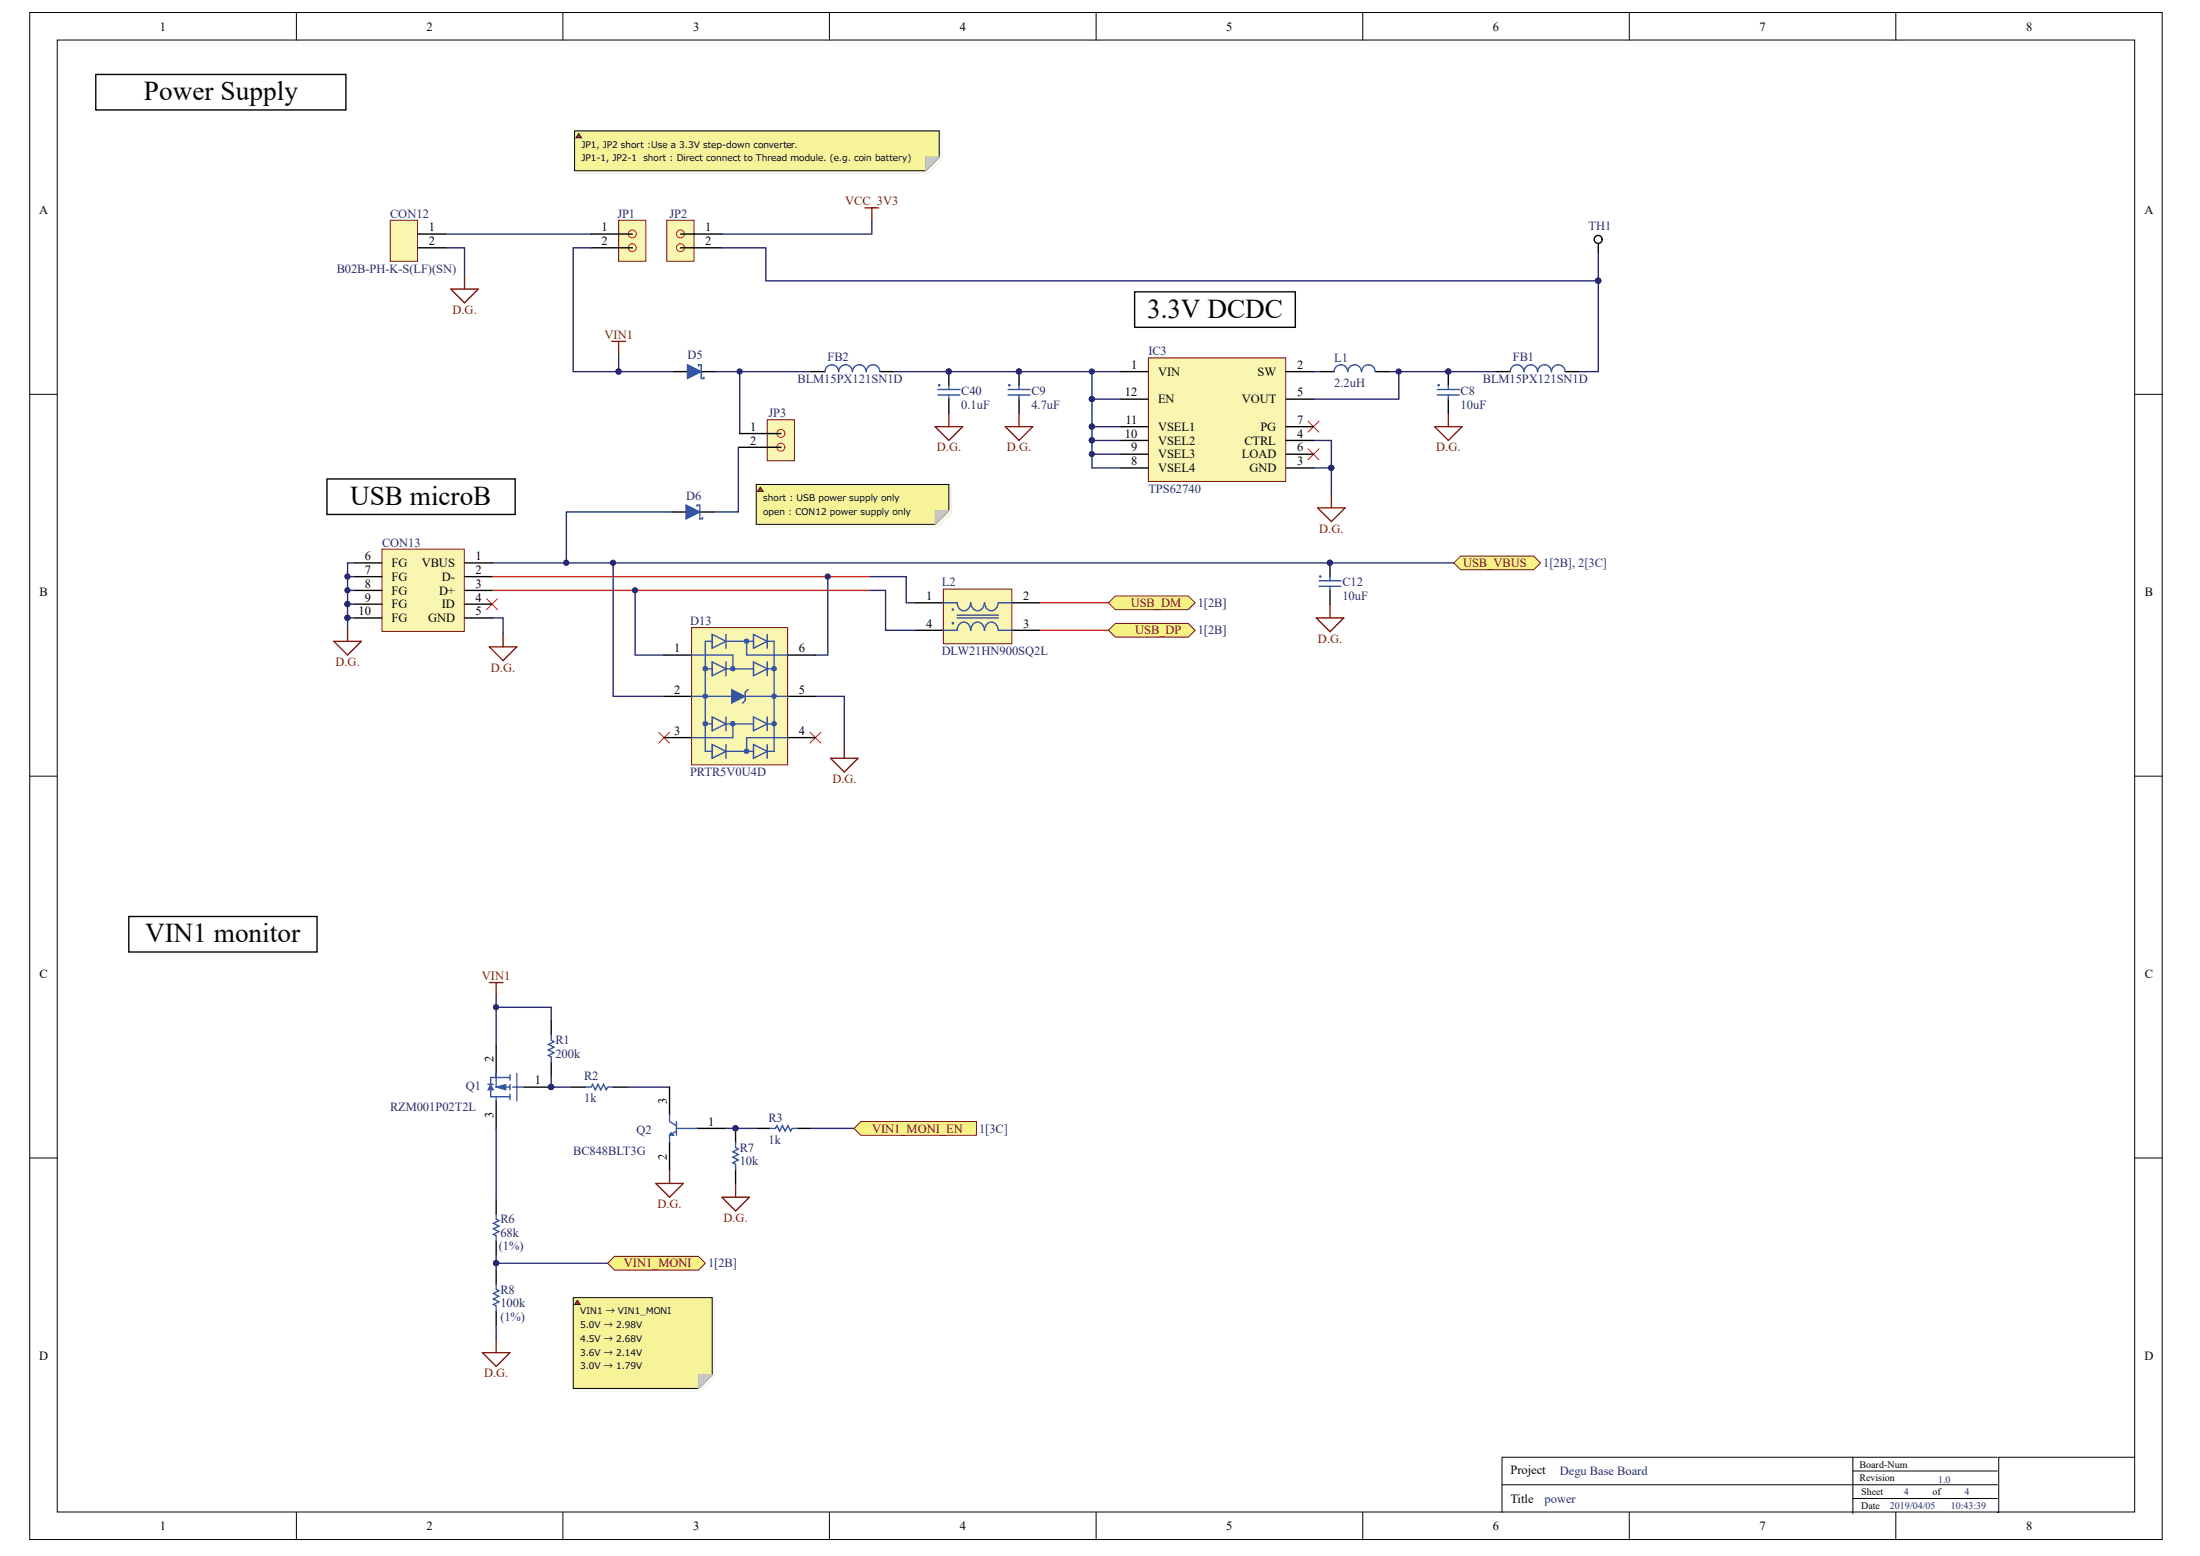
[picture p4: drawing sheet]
<svg xmlns="http://www.w3.org/2000/svg" width="297mm" height="210mm" viewBox="0 0 297 210" stroke-linecap="round" stroke-linejoin="round" font-family="sans-serif">
<path d="M4 1.7h287.9v206.1h-287.9z" fill="none" stroke="#040503" stroke-width=".14"/>
<path d="M7.7 5.4h280.5v198.7h-280.5z" fill="#fff"/>
<g fill="none" stroke="#040503" stroke-width=".14">
<path d="M7.7 5.4h280.5v198.7h-280.5zM40 1.7v3.7M76 1.7v3.7M112 1.7v3.7M148 1.7v3.7M184 1.7v3.7M220 1.7v3.7M255.9 1.7v3.7M4 53.2h3.7M288.2 53.2h3.7M4 104.8h3.7M288.2 104.8h3.7"/>
<path d="M4 156.3h3.7M288.2 156.3h3.7M250.1 196.7v7.6M250.1 198.5h19.5M269.6 196.7h-66.8v7.4M288.2 196.7h-18.4v7.4h-.2M40 204.1v3.7M76 204.1v3.7M112 204.1v3.7M148 204.1v3.7M184 204.1v3.7M202.8 200.4h66.8"/>
<path d="M220 204.1v3.7M250.1 202.2h19.5M255.9 204.1v3.7"/>
</g>
<path d="M67 171.4v1.9M67 177v1.8" fill="none" stroke="#040503" stroke-width=".19"/>
<path d="M67 173.3v.7l.4 .2-.8 .4 .8 .3-.8 .4 .8 .4-.8 .4 .4 .1v.8" fill="none" stroke="#3153a4" stroke-width=".19"/>
<path d="M65.1 182.6h3.7l-1.8 1.8zM67 180.7v1.9" fill="none" stroke="#7d1315" stroke-width=".19"/>
<path d="M67 170.5v.9M67 178.8v1.9" fill="none" stroke="#272872" stroke-width=".19"/>
<circle cx="67" cy="170.5" r=".35" fill="#272872"/>
<circle cx="67" cy="170.5" r=".35" fill="none" stroke="#272872" stroke-width=".14"/>
<path d="M153.2 39.4h21.7v4.8h-21.7z" fill="#fff"/>
<path d="M153.2 39.4h21.7v4.8h-21.7z" fill="none" stroke="#040503" stroke-width=".19"/>
<path d="M135.7 57.6h3.7l-1.8 1.8zM137.6 55.7v1.9M177.9 68.5h3.7l-1.9 1.9zM179.7 66.7v1.8M66.1 87.3h3.7l-1.9 1.9zM67.9 85.4v1.9" fill="none" stroke="#7d1315" stroke-width=".19"/>
<path d="M96.5 50.2h13M66.4 83.4h1.5v2" fill="none" stroke="#272872" stroke-width=".19"/>
<path d="M65.7 80.8l1.5 1.5M67.2 80.8l-1.5 1.5" fill="none" stroke="#ee1f23" stroke-width=".14"/>
<path d="M12.9 10h33.8v4.8h-33.8z" fill="#fff"/>
<path d="M12.9 10h33.8v4.8h-33.8z" fill="none" stroke="#040503" stroke-width=".19"/>
<path d="M99.9 50.2v8.3" fill="none" stroke="#272872" stroke-width=".19"/>
<circle cx="99.8" cy="50.1" r=".35" fill="#272872"/>
<circle cx="99.8" cy="50.1" r=".35" fill="none" stroke="#272872" stroke-width=".14"/>
<path d="M60.1 33.4h2.6v3.8M90.8 69.1h-14.3v6.9M99.9 60.4h-.2v8.7h-3.4" fill="none" stroke="#272872" stroke-width=".19"/>
<path d="M60.9 39h3.7l-1.9 1.9zM62.7 37.2v1.8" fill="none" stroke="#7d1315" stroke-width=".19"/>
<circle cx="76.4" cy="76" r=".35" fill="#272872"/>
<circle cx="76.4" cy="76" r=".35" fill="none" stroke="#272872" stroke-width=".14"/>
<path d="M120.7 50.2h30.6M67 136h7.4v1.8M67 134.5v6.7" fill="none" stroke="#272872" stroke-width=".19"/>
<path d="M116.8 28.1h1.8M117.7 28.1v1.8M193.7 57.6h3.7l-1.9 1.8zM195.5 55.7v1.9" fill="none" stroke="#7d1315" stroke-width=".19"/>
<path d="M77.2 146.7h1.9M82.8 146.7h1.8" fill="none" stroke="#040503" stroke-width=".19"/>
<path d="M79.1 146.7h.7l.2-.4 .4 .8 .3-.8 .4 .8 .4-.8 .3 .8 .2-.4h.8" fill="none" stroke="#3153a4" stroke-width=".19"/>
<circle cx="67" cy="135.9" r=".35" fill="#272872"/>
<circle cx="67" cy="135.9" r=".35" fill="none" stroke="#272872" stroke-width=".14"/>
<path d="M126.2 57.6h3.8l-1.9 1.8zM128.1 55.7v1.9M177.7 83.4h3.7l-1.8 1.9zM179.6 81.5v1.9M112.1 102.3h3.7l-1.8 1.9zM114 100.5v1.8M88.5 159.7h3.7l-1.8 1.9zM90.4 157.9v1.8M99.3 159.7v1.9M97.4 161.6h3.8l-1.9 1.8z" fill="none" stroke="#7d1315" stroke-width=".19"/>
<path d="M60.1 31.6h19.7M117.7 29.9v1.7h-20.3M85.7 79.7v8.7h3.9M84.6 146.7h5.8M97.8 152.3h4.3" fill="none" stroke="#272872" stroke-width=".19"/>
<path d="M102.1 152.3h1.8M107.7 152.3h1.8" fill="none" stroke="#040503" stroke-width=".19"/>
<path d="M103.9 152.3h.8l.2-.4 .3 .8 .4-.8 .4 .8 .4-.8 .3 .8 .2-.4h.8" fill="none" stroke="#3153a4" stroke-width=".19"/>
<path d="M66.4 77.8h51.1M66.4 79.7h51.1M140.4 81.4h9.2" fill="none" stroke="#ee1d23" stroke-width=".19"/>
<circle cx="85.7" cy="79.7" r=".35" fill="#272872"/>
<circle cx="85.7" cy="79.7" r=".35" fill="none" stroke="#272872" stroke-width=".14"/>
<path d="M111.8 77.8v10.6h-1.7" fill="none" stroke="#272872" stroke-width=".19"/>
<circle cx="111.7" cy="77.8" r=".35" fill="#272872"/>
<circle cx="111.7" cy="77.8" r=".35" fill="none" stroke="#272872" stroke-width=".14"/>
<path d="M88.9 98.8l1.5 1.5M90.4 98.8l-1.5 1.5M109.3 98.8l1.5 1.5M110.8 98.8l-1.5 1.5" fill="none" stroke="#ee1f23" stroke-width=".14"/>
<path d="M82.8 76v18h6.8M110.1 94h3.9v6.5" fill="none" stroke="#272872" stroke-width=".19"/>
<circle cx="82.8" cy="76" r=".35" fill="#272872"/>
<circle cx="82.8" cy="76" r=".35" fill="none" stroke="#272872" stroke-width=".14"/>
<path d="M83.5 50.2h7.4M66.4 76h129.9M117.5 77.8h4.8v3.6h1.3M117.5 79.7h2.1v5.4h4" fill="none" stroke="#272872" stroke-width=".19"/>
<path d="M140.4 85.1h9.2" fill="none" stroke="#ee1d23" stroke-width=".19"/>
<path d="M82.6 46.1h1.8M83.5 46.1v1.8" fill="none" stroke="#7d1315" stroke-width=".19"/>
<circle cx="83.5" cy="50.1" r=".35" fill="#272872"/>
<circle cx="83.5" cy="50.1" r=".35" fill="none" stroke="#272872" stroke-width=".14"/>
<path d="M66.1 132.6h1.8M67 132.6v1.9" fill="none" stroke="#7d1315" stroke-width=".19"/>
<path d="M109.5 152.3h5.8" fill="none" stroke="#272872" stroke-width=".19"/>
<path d="M196.3 76l.9-1h9.8l1 1-1 .9h-9.8z" fill-rule="evenodd" fill="#f6f283"/>
<path d="M197.2 75h9.8l1 1-1 .9h-9.8l-.9-.9z" fill="none" stroke="#7d1315" stroke-width=".14"/>
<path d="M147.4 50.2v3.7" fill="none" stroke="#272872" stroke-width=".19"/>
<circle cx="147.4" cy="53.9" r=".35" fill="#272872"/>
<circle cx="147.4" cy="53.9" r=".35" fill="none" stroke="#272872" stroke-width=".14"/>
<circle cx="147.4" cy="50.1" r=".35" fill="#272872"/>
<circle cx="147.4" cy="50.1" r=".35" fill="none" stroke="#272872" stroke-width=".14"/>
<path d="M151.3 59.4h-3.9v3.8h3.9" fill="none" stroke="#272872" stroke-width=".19"/>
<circle cx="147.4" cy="59.4" r=".35" fill="#272872"/>
<circle cx="147.4" cy="59.4" r=".35" fill="none" stroke="#272872" stroke-width=".14"/>
<path d="M147.4 61.3h3.9" fill="none" stroke="#272872" stroke-width=".19"/>
<circle cx="147.4" cy="61.3" r=".35" fill="#272872"/>
<circle cx="147.4" cy="61.3" r=".35" fill="none" stroke="#272872" stroke-width=".14"/>
<path d="M151.3 57.6h-3.9v1.8" fill="none" stroke="#272872" stroke-width=".19"/>
<circle cx="147.4" cy="59.4" r=".35" fill="#272872"/>
<circle cx="147.4" cy="59.4" r=".35" fill="none" stroke="#272872" stroke-width=".14"/>
<circle cx="147.4" cy="57.6" r=".35" fill="#272872"/>
<circle cx="147.4" cy="57.6" r=".35" fill="none" stroke="#272872" stroke-width=".14"/>
<path d="M177.3 50.2h1M187.5 50.2h14.5M188.8 50.2v3.7h-11.5" fill="none" stroke="#272872" stroke-width=".19"/>
<circle cx="188.8" cy="50.1" r=".35" fill="#272872"/>
<circle cx="188.8" cy="50.1" r=".35" fill="none" stroke="#272872" stroke-width=".14"/>
<path d="M176.6 56.8l1.5 1.5M178.1 56.8l-1.5 1.5M176.6 60.6l1.5 1.4M178.1 60.6l-1.5 1.4" fill="none" stroke="#ee1f23" stroke-width=".14"/>
<path d="M177.3 59.4h2.4v3.8h-2.4" fill="none" stroke="#272872" stroke-width=".19"/>
<circle cx="179.7" cy="63.1" r=".35" fill="#272872"/>
<circle cx="179.7" cy="63.1" r=".35" fill="none" stroke="#272872" stroke-width=".14"/>
<path d="M90.9 50.2h1.9M94.7 50.2h1.8" fill="none" stroke="#040503" stroke-width=".19"/>
<path d="M92.8 49.2l1.9 1-1.9 .9z" fill="#3153a4"/>
<path d="M92.8 49.2l1.9 1-1.9 .9zM94.3 49.4v-.2h.4v1.9h.3v-.2" fill="none" stroke="#3153a4" stroke-width=".19"/>
<path d="M90.8 69.1h1.8M94.5 69.1h1.8" fill="none" stroke="#040503" stroke-width=".19"/>
<path d="M92.6 68.2l1.9 .9-1.9 .9z" fill="#3153a4"/>
<g fill="none" stroke="#3153a4" stroke-width=".19">
<path d="M113.2 50.2a.91 .91 0 0 0-.9-1 .91 .91 0 0 0-.9 1M115.1 50.2a.91 .91 0 0 0-1-1 .91 .91 0 0 0-.9 1M116.9 50.2a.91 .91 0 0 0-.9-1 .91 .91 0 0 0-.9 1M118.8 50.2a.91 .91 0 0 0-.9-1 .91 .91 0 0 0-.9 1M181.9 50.2a.91 .91 0 0 0-.9-1 .91 .91 0 0 0-.9 1M183.8 50.2a.91 .91 0 0 0-.9-1 .91 .91 0 0 0-.9 1M185.6 50.2a.91 .91 0 0 0-.9-1 .91 .91 0 0 0-.9 1M205.7 50.2a.91 .91 0 0 0-.9-1 .91 .91 0 0 0-.9 1M207.6 50.2a.91 .91 0 0 0-.9-1 .91 .91 0 0 0-1 1M209.4 50.2a.91 .91 0 0 0-.9-1 .91 .91 0 0 0-.9 1M211.3 50.2a.91 .91 0 0 0-.9-1 .91 .91 0 0 0-.9 1M92.6 68.2l1.9 .9-1.9 .9z"/>
<path d="M94.1 68.4v-.2h.4v1.8h.3v-.2"/>
</g>
<path d="M109.5 50.2h1.9M118.8 50.2h1.9M178.3 50.2h1.8M185.7 50.2h1.8M202 50.2h1.9M211.3 50.2h1.9M99.3 152.3v1.8" fill="none" stroke="#040503" stroke-width=".19"/>
<circle cx="99.3" cy="152.3" r=".35" fill="#272872"/>
<circle cx="99.3" cy="152.3" r=".35" fill="none" stroke="#272872" stroke-width=".14"/>
<path d="M99.3 157.9v1.8" fill="none" stroke="#040503" stroke-width=".19"/>
<path d="M99.3 154.1v.8l.4 .2-.8 .3 .8 .4-.8 .4 .8 .4-.8 .3 .4 .2v.8" fill="none" stroke="#3153a4" stroke-width=".19"/>
<circle cx="99.3" cy="152.3" r=".35" fill="#272872"/>
<circle cx="99.3" cy="152.3" r=".35" fill="none" stroke="#272872" stroke-width=".14"/>
<path d="M128.1 50.2v1.8M74.4 137.8v1.9M74.4 143.4v1.8M67 161.9v1.9M67 167.5v1.9" fill="none" stroke="#040503" stroke-width=".19"/>
<path d="M74.4 139.7v.7l.4 .2-.8 .4 .8 .3-.8 .4 .8 .4-.8 .3 .4 .2v.8M67 163.8v.7l.4 .2-.8 .4 .8 .4-.8 .3 .8 .4-.8 .4 .4 .2v.7" fill="none" stroke="#3153a4" stroke-width=".19"/>
<circle cx="128.1" cy="50.1" r=".35" fill="#272872"/>
<circle cx="128.1" cy="50.1" r=".35" fill="none" stroke="#272872" stroke-width=".14"/>
<path d="M128.1 53.9v1.8" fill="none" stroke="#040503" stroke-width=".19"/>
<g fill="none" stroke="#3153a4" stroke-width=".19">
<path d="M126.6 53.3h3M126.6 52.6h3M128.1 52v.6M128.1 53.3v.6"/>
<circle cx="126.8" cy="52" r=".07"/>
</g>
<circle cx="128.1" cy="50.1" r=".35" fill="#272872"/>
<circle cx="128.1" cy="50.1" r=".35" fill="none" stroke="#272872" stroke-width=".14"/>
<path d="M137.6 50.2v1.8" fill="none" stroke="#040503" stroke-width=".19"/>
<circle cx="137.6" cy="50.1" r=".35" fill="#272872"/>
<circle cx="137.6" cy="50.1" r=".35" fill="none" stroke="#272872" stroke-width=".14"/>
<path d="M137.6 53.9v1.8" fill="none" stroke="#040503" stroke-width=".19"/>
<g fill="none" stroke="#3153a4" stroke-width=".19">
<path d="M136.1 53.3h3M136.1 52.6h3M137.6 52v.6M137.6 53.3v.6"/>
<circle cx="136.3" cy="52" r=".07"/>
</g>
<circle cx="137.6" cy="50.1" r=".35" fill="#272872"/>
<circle cx="137.6" cy="50.1" r=".35" fill="none" stroke="#272872" stroke-width=".14"/>
<path d="M195.5 50.2v1.8" fill="none" stroke="#040503" stroke-width=".19"/>
<circle cx="195.5" cy="50.1" r=".35" fill="#272872"/>
<circle cx="195.5" cy="50.1" r=".35" fill="none" stroke="#272872" stroke-width=".14"/>
<path d="M195.5 53.9v1.8" fill="none" stroke="#040503" stroke-width=".19"/>
<g fill="none" stroke="#3153a4" stroke-width=".19">
<path d="M194 53.3h3M194 52.6h3M195.5 52v.6M195.5 53.3v.6"/>
<circle cx="194.2" cy="52" r=".07"/>
</g>
<circle cx="195.5" cy="50.1" r=".35" fill="#272872"/>
<circle cx="195.5" cy="50.1" r=".35" fill="none" stroke="#272872" stroke-width=".14"/>
<path d="M179.6 76v1.8" fill="none" stroke="#040503" stroke-width=".19"/>
<circle cx="179.5" cy="76" r=".35" fill="#272872"/>
<circle cx="179.5" cy="76" r=".35" fill="none" stroke="#272872" stroke-width=".14"/>
<path d="M179.6 79.7v1.8" fill="none" stroke="#040503" stroke-width=".19"/>
<g fill="none" stroke="#3153a4" stroke-width=".19">
<path d="M178.1 79.1h2.9M178.1 78.4h2.9M179.6 77.8v.6M179.6 79.1v.6"/>
<circle cx="178.2" cy="77.8" r=".07"/>
</g>
<circle cx="179.5" cy="76" r=".35" fill="#272872"/>
<circle cx="179.5" cy="76" r=".35" fill="none" stroke="#272872" stroke-width=".14"/>
<path d="M155 48.3h18.6v16.7h-18.6z" fill="#f8f6b1"/>
<path d="M155 48.3h18.6v16.7h-18.6z" fill="none" stroke="#7d1315" stroke-width=".14"/>
<path d="M151.3 50.2h3.7M151.3 53.9h3.7M151.3 57.6h3.7M151.3 59.4h3.7M173.6 50.2h3.7M173.6 53.9h3.7M173.6 57.6h3.7M173.6 59.4h3.7M151.3 63.2h3.7M151.3 61.3h3.7M173.6 63.2h3.7M173.6 61.3h3.7" fill="none" stroke="#040503" stroke-width=".19"/>
<path d="M179.7 63.2v3.5" fill="none" stroke="#272872" stroke-width=".19"/>
<circle cx="179.7" cy="63.1" r=".35" fill="#272872"/>
<circle cx="179.7" cy="63.1" r=".35" fill="none" stroke="#272872" stroke-width=".14"/>
<path d="M151.3 53.9h-3.9v3.7" fill="none" stroke="#272872" stroke-width=".19"/>
<circle cx="147.4" cy="57.6" r=".35" fill="#272872"/>
<circle cx="147.4" cy="57.6" r=".35" fill="none" stroke="#272872" stroke-width=".14"/>
<circle cx="147.4" cy="53.9" r=".35" fill="#272872"/>
<circle cx="147.4" cy="53.9" r=".35" fill="none" stroke="#272872" stroke-width=".14"/>
<path d="M93.4 84.7h12.9v18.5h-12.9z" fill="#f8f6b1"/>
<path d="M93.4 84.7h12.9v18.5h-12.9z" fill="none" stroke="#7d1315" stroke-width=".14"/>
<path d="M89.6 88.4h3.8M89.6 94h3.8M89.6 99.6h3.8M106.4 88.4h3.7M106.4 94h3.7M106.4 99.6h3.7" fill="none" stroke="#040503" stroke-width=".19"/>
<path d="M96.1 85.6v1.9M96.1 89.3v1.9M96.1 96.8v1.8M101.7 85.6v1.9M101.7 89.3v1.9M101.7 96.8v1.8M96.1 100.5v1.8M101.7 100.5v1.8" fill="none" stroke="#3153a4" stroke-width=".14"/>
<g fill="none" stroke="#3153a4" stroke-width=".19">
<path d="M96.1 96.8l1.9 .9-1.9 .9zM96.1 89.3l1.9 1-1.9 .9zM96.1 85.6l1.9 1-1.9 .9zM98 85.6v1.9M98 89.3v1.9M98 96.8v1.8M101.7 96.8l1.9 .9-1.9 .9zM101.7 89.3l1.9 1-1.9 .9zM101.7 85.6l1.9 1-1.9 .9zM103.6 85.6v1.9M103.6 89.3v1.9M103.6 96.8v1.8"/>
<path d="M96.1 100.5l1.9 .9-1.9 .9zM98 100.5v1.8M101.7 100.5l1.9 .9-1.9 .9zM103.6 100.5v1.8"/>
</g>
<path d="M98.7 93.1l1.9 .9-1.9 .9z" fill="#3153a4"/>
<path d="M98.7 93.1l1.9 .9-1.9 .9z" fill="none" stroke="#3153a4" stroke-width=".14"/>
<g fill="none" stroke="#3153a4" stroke-width=".19">
<path d="M93.4 88.4h5.5v1.9M93.4 94h5.5M95.2 90.3h.9M95.2 97.7h.9M96.1 86.6h-.9v14.8h.9M98 86.6h3.7M98 90.3h3.7M98 97.7h3.7M98.9 97.7v1.9h-5.5M100.8 86.6v1.8h5.6M100.8 94h5.6M101 93.1l-.4 .3v1.1l-.4 .4"/>
<path d="M103.6 86.6h.9v14.8h-.9M103.6 90.3h.9M103.6 97.7h.9M106.4 99.6h-5.6v1.8M98 101.4h3.7"/>
</g>
<g fill="none" stroke="#3153a4" stroke-width=".56">
<circle cx="95.2" cy="90.3" r=".07"/>
<circle cx="95.2" cy="97.7" r=".07"/>
<circle cx="95.2" cy="94" r=".07"/>
<circle cx="98.9" cy="90.3" r=".07"/>
<circle cx="98.9" cy="97.7" r=".07"/>
<circle cx="100.8" cy="86.5" r=".07"/>
<circle cx="104.5" cy="90.3" r=".07"/>
<circle cx="104.5" cy="97.7" r=".07"/>
<circle cx="104.5" cy="94" r=".07"/>
<circle cx="100.8" cy="101.4" r=".07"/>
</g>
<path d="M67 148.6v3.7M70.7 146.7h3.7" fill="none" stroke="#040503" stroke-width=".19"/>
<circle cx="74.4" cy="146.7" r=".35" fill="#272872"/>
<circle cx="74.4" cy="146.7" r=".35" fill="none" stroke="#272872" stroke-width=".14"/>
<path d="M67 141.2v3.7" fill="none" stroke="#040503" stroke-width=".19"/>
<path d="M67 145.4h1.8M67 144.9v1.8h1.8M67 148h1.8M68.8 145.1v.7M68.8 146.3v.8M68.8 147.6v.8M69.2 146.7h1.5M69.8 144.9v3.7" fill="none" stroke="#3153a4" stroke-width=".19"/>
<path d="M67 146.7l1.3-.4v.8z" fill="#3153a4"/>
<path d="M67 146.7l1.3-.4v.8z" fill="none" stroke="#3153a4" stroke-width=".14"/>
<path d="M67 144.9v.5" fill="none" stroke="#3153a4" stroke-width=".19"/>
<path d="M66.2 146.3l.4 .8h-.7z" fill="#3153a4"/>
<path d="M66.2 146.3l.4 .8h-.7z" fill="none" stroke="#3153a4" stroke-width=".14"/>
<path d="M65.9 146.3h.7M66.2 147.1v.9h.8v.6M67 145.4h-.8v.9" fill="none" stroke="#3153a4" stroke-width=".19"/>
<circle cx="74.4" cy="146.7" r=".35" fill="#272872"/>
<circle cx="74.4" cy="146.7" r=".35" fill="none" stroke="#272872" stroke-width=".14"/>
<path d="M74.4 145.2v1.5h2.8" fill="none" stroke="#272872" stroke-width=".19"/>
<circle cx="74.4" cy="146.7" r=".35" fill="#272872"/>
<circle cx="74.4" cy="146.7" r=".35" fill="none" stroke="#272872" stroke-width=".14"/>
<path d="M90.4 146.7v3.7M90.4 154.1v3.8M94.1 152.3h3.7" fill="none" stroke="#040503" stroke-width=".19"/>
<path d="M90.4 151.4l.9 .5M91.3 152.7l-.9 .5M91.3 151.4v1.8" fill="none" stroke="#3153a4" stroke-width=".19"/>
<path d="M90.6 152.8l.3 .4h-.5z" fill="#3153a4"/>
<path d="M90.6 152.8l.3 .4h-.5z" fill="none" stroke="#3153a4" stroke-width=".14"/>
<path d="M90.4 150.4v1M90.4 153.2v.9M91.3 152.3h2.8" fill="none" stroke="#3153a4" stroke-width=".19"/>
<path d="M127.4 79.5h9.2v7.4h-9.2z" fill="#f8f6b1"/>
<path d="M127.4 79.5h9.2v7.4h-9.2z" fill="none" stroke="#7d1315" stroke-width=".14"/>
<path d="M123.6 81.4h3.8M123.6 85.1h3.8M136.6 81.4h3.8M136.6 85.1h3.8" fill="none" stroke="#040503" stroke-width=".19"/>
<g fill="none" stroke="#3153a4" stroke-width=".19">
<path d="M129.2 83.4h5.6M129.2 83h5.6M131 85.1a.93 .93 0 0 0-.9-1.1 .93 .93 0 0 0-.9 1.1h-1.8M131 81.4a.92 .92 0 0 1-.9 1 .92 .92 0 0 1-.9-1h-1.8M132.9 85.1a.93 .93 0 0 0-.9-1.1 .93 .93 0 0 0-.9 1.1M132.9 81.4a.92 .92 0 0 1-.9 1 .92 .92 0 0 1-.9-1M134.7 85.1a.93 .93 0 0 0-.9-1.1 .93 .93 0 0 0-.9 1.1M134.7 81.4a.92 .92 0 0 1-.9 1 .92 .92 0 0 1-.9-1M134.8 85.1h1.8M134.8 81.4h1.8"/>
<circle cx="128.6" cy="84.1" r=".07"/>
<circle cx="128.6" cy="82.3" r=".07"/>
</g>
<path d="M83.5 29.7h3.7v5.6h-3.7z" fill="#f8f6b1"/>
<path d="M83.5 29.7h3.7v5.6h-3.7z" fill="none" stroke="#7d1315" stroke-width=".14"/>
<path d="M79.8 31.6h5.6M79.8 33.4h5.6" fill="none" stroke="#040503" stroke-width=".19"/>
<g fill="none" stroke="#ee1f23" stroke-width=".14">
<circle cx="85.4" cy="31.6" r=".54"/>
<circle cx="85.4" cy="33.4" r=".54"/>
</g>
<path d="M79.8 33.4h-2.4v16.8h6.1v-2.3" fill="none" stroke="#272872" stroke-width=".19"/>
<circle cx="83.5" cy="50.1" r=".35" fill="#272872"/>
<circle cx="83.5" cy="50.1" r=".35" fill="none" stroke="#272872" stroke-width=".14"/>
<path d="M103.6 56.7h3.7v5.5h-3.7z" fill="#f8f6b1"/>
<path d="M103.6 56.7h3.7v5.5h-3.7z" fill="none" stroke="#7d1315" stroke-width=".14"/>
<path d="M99.9 58.5h5.5M99.9 60.4h5.5" fill="none" stroke="#040503" stroke-width=".19"/>
<g fill="none" stroke="#ee1f23" stroke-width=".14">
<circle cx="105.4" cy="58.5" r=".54"/>
<circle cx="105.4" cy="60.4" r=".54"/>
</g>
<path d="M51.6 74.1h11.1v11.1h-11.1z" fill="#f8f6b1"/>
<path d="M51.6 74.1h11.1v11.1h-11.1z" fill="none" stroke="#7d1315" stroke-width=".14"/>
<path d="M47.9 76h3.7M47.9 77.8h3.7M47.9 79.7h3.7M62.7 76h3.7M62.7 77.8h3.7M62.7 79.7h3.7M47.9 81.5h3.7M47.9 83.4h3.7M62.7 81.5h3.7M62.7 83.4h3.7" fill="none" stroke="#040503" stroke-width=".19"/>
<path d="M45.1 86.6h3.7l-1.9 1.8zM46.9 84.7v1.9" fill="none" stroke="#7d1315" stroke-width=".19"/>
<path d="M46.9 77.8h1" fill="none" stroke="#272872" stroke-width=".19"/>
<circle cx="46.9" cy="77.8" r=".35" fill="#272872"/>
<circle cx="46.9" cy="77.8" r=".35" fill="none" stroke="#272872" stroke-width=".14"/>
<path d="M46.9 79.7h1" fill="none" stroke="#272872" stroke-width=".19"/>
<circle cx="46.9" cy="79.7" r=".35" fill="#272872"/>
<circle cx="46.9" cy="79.7" r=".35" fill="none" stroke="#272872" stroke-width=".14"/>
<path d="M47.9 76h-1v5.5h1" fill="none" stroke="#272872" stroke-width=".19"/>
<circle cx="46.9" cy="81.5" r=".35" fill="#272872"/>
<circle cx="46.9" cy="81.5" r=".35" fill="none" stroke="#272872" stroke-width=".14"/>
<path d="M46.9 83.4v1.3" fill="none" stroke="#272872" stroke-width=".19"/>
<circle cx="46.9" cy="83.4" r=".35" fill="#272872"/>
<circle cx="46.9" cy="83.4" r=".35" fill="none" stroke="#272872" stroke-width=".14"/>
<path d="M46.9 81.5v1.9h1" fill="none" stroke="#272872" stroke-width=".19"/>
<circle cx="46.9" cy="83.4" r=".35" fill="#272872"/>
<circle cx="46.9" cy="83.4" r=".35" fill="none" stroke="#272872" stroke-width=".14"/>
<circle cx="46.9" cy="81.5" r=".35" fill="#272872"/>
<circle cx="46.9" cy="81.5" r=".35" fill="none" stroke="#272872" stroke-width=".14"/>
<path d="M149.6 81.4l1-1h9.8l.9 1-.9 .9h-9.8z" fill-rule="evenodd" fill="#f6f283"/>
<path d="M149.6 81.4l1-1h9.8l.9 1-.9 .9h-9.8z" fill="none" stroke="#7d1315" stroke-width=".14"/>
<path d="M44.1 64.6h25.4v4.8h-25.4z" fill="#fff"/>
<path d="M44.1 64.6h25.4v4.8h-25.4z" fill="none" stroke="#040503" stroke-width=".19"/>
<path d="M17.4 123.7h25.4v4.8h-25.4z" fill="#fff"/>
<path d="M17.4 123.7h25.4v4.8h-25.4z" fill="none" stroke="#040503" stroke-width=".19"/>
<path d="M149.6 85.1l1-1h9.8l.9 1-.9 .9h-9.8z" fill-rule="evenodd" fill="#f6f283"/>
<path d="M149.6 85.1l1-1h9.8l.9 1-.9 .9h-9.8z" fill="none" stroke="#7d1315" stroke-width=".14"/>
<path d="M215.8 32.3v1.9" fill="none" stroke="#040503" stroke-width=".19"/>
<circle cx="215.8" cy="32.3" r=".54" fill="#fff"/>
<circle cx="215.8" cy="32.3" r=".54" fill="none" stroke="#040503" stroke-width=".19"/>
<path d="M215.8 34.2v3.7" fill="none" stroke="#272872" stroke-width=".19"/>
<circle cx="215.8" cy="37.9" r=".35" fill="#272872"/>
<circle cx="215.8" cy="37.9" r=".35" fill="none" stroke="#272872" stroke-width=".14"/>
<path d="M115.3 152.3l.9-.9h15.6v1.8h-15.6z" fill-rule="evenodd" fill="#f6f283"/>
<path d="M115.3 152.3l.9-.9h15.6v1.8h-15.6z" fill="none" stroke="#7d1315" stroke-width=".14"/>
<path d="M67 152.3v9.6M67 169.4v1.1h15" fill="none" stroke="#272872" stroke-width=".19"/>
<circle cx="67" cy="170.5" r=".35" fill="#272872"/>
<circle cx="67" cy="170.5" r=".35" fill="none" stroke="#272872" stroke-width=".14"/>
<path d="M82 170.5l1-.9h11.3l.9 .9-.9 .9h-11.3z" fill-rule="evenodd" fill="#f6f283"/>
<path d="M82 170.5l1-.9h11.3l.9 .9-.9 .9h-11.3z" fill="none" stroke="#7d1315" stroke-width=".14"/>
<path d="M90 29.7h3.7v5.6h-3.7z" fill="#f8f6b1"/>
<path d="M90 29.7h3.7v5.6h-3.7z" fill="none" stroke="#7d1315" stroke-width=".14"/>
<path d="M93.7 31.6h3.7M93.7 33.4h3.7" fill="none" stroke="#040503" stroke-width=".19"/>
<circle cx="91.9" cy="31.6" r=".54" fill="#f8f6b1"/>
<circle cx="91.9" cy="31.6" r=".54" fill="none" stroke="#ee1f23" stroke-width=".14"/>
<path d="M91.9 31.6h1.8" fill="none" stroke="#040503" stroke-width=".19"/>
<circle cx="91.9" cy="33.4" r=".54" fill="#f8f6b1"/>
<circle cx="91.9" cy="33.4" r=".54" fill="none" stroke="#ee1f23" stroke-width=".14"/>
<path d="M91.9 33.4h1.8" fill="none" stroke="#040503" stroke-width=".19"/>
<path d="M215.8 37.9v12.3h-2.6" fill="none" stroke="#272872" stroke-width=".19"/>
<circle cx="215.8" cy="37.9" r=".35" fill="#272872"/>
<circle cx="215.8" cy="37.9" r=".35" fill="none" stroke="#272872" stroke-width=".14"/>
<path d="M97.4 33.4h6v4.5h112.4" fill="none" stroke="#272872" stroke-width=".19"/>
<circle cx="215.8" cy="37.9" r=".35" fill="#272872"/>
<circle cx="215.8" cy="37.9" r=".35" fill="none" stroke="#272872" stroke-width=".14"/>
<path d="M52.7 29.7h3.7v5.6h-3.7z" fill="#f8f6b1"/>
<path d="M52.7 29.7h3.7v5.6h-3.7z" fill="none" stroke="#7d1315" stroke-width=".14"/>
<path d="M56.4 31.6h3.7M56.4 33.4h3.7" fill="none" stroke="#040503" stroke-width=".19"/>
<path d="M77.8 175.5h18.7v10.4l-1.8 1.9h-16.9z" fill="#f7f8ed"/>
<path d="M77.7 175.5h18.8v10.4l-1.8 1.9h-17zM77.8 175.5v12.3h16.9l1.8-1.9v-10.4z" fill="#bebebe"/>
<path d="M77.4 175.1h18.7v10.4l-1.8 1.9h-16.9z" fill-rule="evenodd" fill="#f7f398"/>
<path d="M77.4 175.1h18.7v10.4l-1.8 1.9h-16.9z" fill="none" stroke="#040503" stroke-width=".14"/>
<path d="M94.3 185.5h1.8l-1.8 1.9z" fill="#cacbc5"/>
<path d="M94.3 185.5h1.8l-1.8 1.9z" fill="none" stroke="#bebebe" stroke-width=".14"/>
<path d="M77.9 175.5l.4 .6h-.7z" fill="#ee382a"/>
<path d="M77.9 175.5l.4 .6h-.7z" fill="none" stroke="#300f10" stroke-width=".14"/>
<path d="M102.5 65.8h26v3.5l-1.9 1.8h-24.1z" fill="#f7f8ed"/>
<path d="M102.5 65.7h26v3.6l-1.9 1.9h-24.1zM102.5 65.8v5.3h24.1l1.9-1.8v-3.5z" fill="#bebebe"/>
<path d="M102.1 65.4h26v3.5l-1.9 1.9h-24.1z" fill-rule="evenodd" fill="#f7f398"/>
<path d="M102.1 65.4h26v3.5l-1.9 1.9h-24.1z" fill="none" stroke="#040503" stroke-width=".14"/>
<path d="M126.2 68.9h1.9l-1.9 1.9z" fill="#cacbc5"/>
<path d="M126.2 68.9h1.9l-1.9 1.9z" fill="none" stroke="#bebebe" stroke-width=".14"/>
<path d="M102.6 65.8l.4 .5h-.7z" fill="#ee382a"/>
<path d="M102.6 65.8l.4 .5h-.7z" fill="none" stroke="#300f10" stroke-width=".14"/>
<path d="M78 18h49.2v3.6l-1.9 1.8h-47.3z" fill="#f7f8ed"/>
<path d="M77.9 18h49.3v3.6l-1.9 1.8h-47.4zM78 18v5.4h47.3l1.9-1.8v-3.6z" fill="#bebebe"/>
<path d="M77.6 17.7h49.2v3.5l-1.9 1.8h-47.3z" fill-rule="evenodd" fill="#f7f398"/>
<path d="M77.6 17.7h49.2v3.5l-1.9 1.8h-47.3z" fill="none" stroke="#040503" stroke-width=".14"/>
<path d="M124.9 21.2h1.9l-1.9 1.8z" fill="#cacbc5"/>
<path d="M124.9 21.2h1.9l-1.9 1.8z" fill="none" stroke="#bebebe" stroke-width=".14"/>
<path d="M78.1 18l.4 .6h-.7z" fill="#ee382a"/>
<path d="M78.1 18l.4 .6h-.7z" fill="none" stroke="#300f10" stroke-width=".14"/>
<g font-size="3.7" fill="#040503">
<text x="19.4" y="13.5">Power Supply</text>
<text x="154.9" y="42.9">3.3V DCDC</text>
<text x="47.3" y="68.1">USB microB</text>
<text x="19.6" y="127.2">VIN1 monitor</text>
</g>
<g font-size="1.7" fill="#040503">
<text x="21.6" y="4.1">1</text>
<text x="57.6" y="4.1">2</text>
<text x="93.6" y="4.1">3</text>
<text x="129.6" y="4.1">4</text>
<text x="165.5" y="4.1">5</text>
<text x="201.5" y="4.1">6</text>
<text x="237.5" y="4.1">7</text>
<text x="273.5" y="4.1">8</text>
<text x="5.3" y="28.9">A</text>
<text x="289.5" y="28.9">A</text>
<text x="57.9" y="31.2">1</text>
<text x="57.9" y="33.1">2</text>
<text x="81.2" y="31.2">1</text>
<text x="81.2" y="33.1">2</text>
<text x="95.2" y="31.2">1</text>
<text x="95.2" y="33.1">2</text>
<text x="151.9" y="53.5">12</text>
<text x="152.7" y="49.8">1</text>
<text x="156.3" y="50.7">VIN</text>
<text x="169.8" y="50.7">SW</text>
<text x="175.1" y="53.5">5</text>
<text x="175.1" y="49.8">2</text>
<text x="101.3" y="58.1">1</text>
<text x="151.9" y="59.1">10</text>
<text x="151.9" y="57.2">11</text>
<text x="156.3" y="54.4">EN</text>
<text x="156.3" y="58.1">VSEL1</text>
<text x="167.7" y="54.4">VOUT</text>
<text x="170.2" y="58.1">PG</text>
<text x="175.1" y="57.2">7</text>
<text x="175.1" y="59.1">4</text>
<text x="101.3" y="60">2</text>
<text x="152.7" y="60.9">9</text>
<text x="152.7" y="62.8">8</text>
<text x="156.3" y="60">VSEL2</text>
<text x="156.3" y="61.9">VSEL3</text>
<text x="156.3" y="63.7">VSEL4</text>
<text x="167.7" y="61.9">LOAD</text>
<text x="168" y="60">CTRL</text>
<text x="168.7" y="63.7">GND</text>
<text x="175.1" y="60.9">6</text>
<text x="175.1" y="62.8">3</text>
<text x="49.3" y="75.6">6</text>
<text x="49.3" y="77.5">7</text>
<text x="52.8" y="76.6">FG</text>
<text x="56.9" y="76.6">VBUS</text>
<text x="64.2" y="75.6">1</text>
<text x="64.2" y="77.5">2</text>
<text x="5.3" y="80.5">B</text>
<text x="48.4" y="83.1">10</text>
<text x="49.3" y="79.3">8</text>
<text x="49.3" y="81.2">9</text>
<text x="52.8" y="78.4">FG</text>
<text x="52.8" y="80.3">FG</text>
<text x="52.8" y="82.1">FG</text>
<text x="52.8" y="84">FG</text>
<text x="57.8" y="84">GND</text>
<text x="59.3" y="80.3">D+</text>
<text x="59.6" y="78.4">D-</text>
<text x="59.6" y="82.1">ID</text>
<text x="64.2" y="81.2">4</text>
<text x="64.2" y="79.3">3</text>
<text x="64.2" y="83.1">5</text>
<text x="125" y="81">1</text>
<text x="138.1" y="81">2</text>
<text x="289.5" y="80.5">B</text>
<text x="91" y="88">1</text>
<text x="107.8" y="88">6</text>
<text x="125" y="84.7">4</text>
<text x="138.1" y="84.7">3</text>
<text x="91" y="93.6">2</text>
<text x="107.8" y="93.6">5</text>
<text x="91" y="99.2">3</text>
<text x="107.8" y="99.2">4</text>
<text x="5.3" y="132">C</text>
<text x="289.5" y="132">C</text>
<text x="66.6" y="143.4" transform="rotate(-90 66.6 143.4)">2</text>
<text x="72.2" y="146.4">1</text>
<text x="90" y="148.9" transform="rotate(-90 90 148.9)">3</text>
<text x="66.6" y="150.9" transform="rotate(-90 66.6 150.9)">3</text>
<text x="95.6" y="151.9">1</text>
<text x="90" y="156.5" transform="rotate(-90 90 156.5)">2</text>
<text x="5.3" y="183.5">D</text>
<text x="289.5" y="183.5">D</text>
<text x="203.9" y="202.8">Title</text>
<text x="203.9" y="198.9">Project</text>
<text x="21.6" y="206.5">1</text>
<text x="57.6" y="206.5">2</text>
<text x="93.6" y="206.5">3</text>
<text x="129.6" y="206.5">4</text>
<text x="165.5" y="206.5">5</text>
<text x="201.5" y="206.5">6</text>
<text x="237.5" y="206.5">7</text>
<text x="273.5" y="206.5">8</text>
</g>
<g font-size="1.7" fill="#272872">
<text x="52.7" y="29.4">CON12</text>
<text x="83.3" y="29.4">JP1</text>
<text x="90.4" y="29.4">JP2</text>
<text x="214.5" y="31.1">TH1</text>
<text x="45.5" y="36.8">B02B-PH-K-S(LF)(SN)</text>
<text x="155" y="47.9">IC3</text>
<text x="92.8" y="48.5">D5</text>
<text x="107.7" y="51.6">BLM15PX121SN1D</text>
<text x="111.7" y="48.7">FB2</text>
<text x="129.8" y="53.3">C40</text>
<text x="139.2" y="53.3">C9</text>
<text x="180.1" y="48.9">L1</text>
<text x="180.1" y="52.2">2.2uH</text>
<text x="197.2" y="53.3">C8</text>
<text x="200.2" y="51.6">BLM15PX121SN1D</text>
<text x="204.2" y="48.7">FB1</text>
<text x="103.7" y="56.3">JP3</text>
<text x="129.8" y="55.2">0.1uF</text>
<text x="139.2" y="55.2">4.7uF</text>
<text x="197.2" y="55.2">10uF</text>
<text x="92.6" y="67.4">D6</text>
<text x="155" y="66.5">TPS62740</text>
<text x="51.6" y="73.8">CON13</text>
<text x="208.3" y="76.6">1[2B], 2[3C]</text>
<text x="127.2" y="79.1">L2</text>
<text x="161.7" y="81.9">1[2B]</text>
<text x="181.2" y="81">10uF</text>
<text x="181.2" y="79.1">C12</text>
<text x="93.2" y="84.3">D13</text>
<text x="127.2" y="88.4">DLW21HN900SQ2L</text>
<text x="161.7" y="85.6">1[2B]</text>
<text x="93.2" y="104.7">PRTR5V0U4D</text>
<text x="75" y="142.8">200k</text>
<text x="75" y="141">R1</text>
<text x="52.7" y="149.9">RZM001P02T2L</text>
<text x="62.9" y="147.1">Q1</text>
<text x="78.9" y="148.8">1k</text>
<text x="78.9" y="145.8">R2</text>
<text x="77.4" y="155.8">BC848BLT3G</text>
<text x="85.9" y="153">Q2</text>
<text x="99.9" y="155.4">R7</text>
<text x="103.7" y="154.3">1k</text>
<text x="103.7" y="151.4">R3</text>
<text x="132.2" y="152.9">1[3C]</text>
<text x="99.9" y="157.3">10k</text>
<text x="67.5" y="165.1">R6</text>
<text x="67.5" y="167">68k</text>
<text x="67.3" y="168.6">(1%)</text>
<text x="95.6" y="171.1">1[2B]</text>
<text x="67.5" y="176.5">100k</text>
<text x="67.5" y="178.3">(1%)</text>
<text x="67.5" y="174.6">R8</text>
<text x="208.5" y="202.8">power</text>
<text x="210.6" y="199.1">Degu Base Board</text>
</g>
<g font-size="1.7" fill="#7d1315">
<text x="114.1" y="27.7">VCC_3V3</text>
<text x="61.1" y="42.4">D.G.</text>
<text x="81.6" y="45.7">VIN1</text>
<text x="126.5" y="60.9">D.G.</text>
<text x="135.9" y="60.9">D.G.</text>
<text x="193.9" y="60.9">D.G.</text>
<text x="178.1" y="71.9">D.G.</text>
<text x="197.5" y="76.6">USB_VBUS</text>
<text x="152.7" y="81.9">USB_DM</text>
<text x="45.3" y="89.9">D.G.</text>
<text x="153.3" y="85.6">USB_DP</text>
<text x="177.9" y="86.8">D.G.</text>
<text x="66.3" y="90.6">D.G.</text>
<text x="112.4" y="105.7">D.G.</text>
<text x="65.1" y="132.3">VIN1</text>
<text x="117.7" y="152.9">VIN1_MONI_EN</text>
<text x="88.8" y="163.1">D.G.</text>
<text x="97.7" y="164.9">D.G.</text>
<text x="84.2" y="171.1">VIN1_MONI</text>
<text x="65.3" y="185.9">D.G.</text>
</g>
<g font-size="1.4" fill="#040503">
<text x="251" y="198.1">Board-Num</text>
<text x="251" y="199.9">Revision</text>
<text x="251.3" y="203.6">Date</text>
<text x="251.3" y="201.8">Sheet</text>
<text x="260.9" y="201.8">of</text>
</g>
<g font-size="1.4" fill="#272872">
<text x="255.1" y="203.6">2019/04/05</text>
<text x="257" y="201.8">4</text>
<text x="261.7" y="200.1">1.0</text>
<text x="263.3" y="203.6">10:43:39</text>
<text x="265.2" y="201.8">4</text>
</g>
<g font-size="1.2" fill="#040503">
<text x="78.5" y="19.9">JP1, JP2 short :Use a 3.3V step-down converter.</text>
<text x="78.5" y="21.8">JP1-1, JP2-1 short : Direct connect to Thread module. (e.g. coin battery)</text>
<text x="103" y="67.6">short : USB power supply only</text>
<text x="103" y="69.5">open : CON12 power supply only</text>
<text x="78.3" y="179.2">5.0V ڀ 2.98V</text>
<text x="78.3" y="177.4">VIN1 ڀ VIN1_MONI</text>
<text x="78.3" y="184.8">3.0V ڀ 1.79V</text>
<text x="78.3" y="183">3.6V ڀ 2.14V</text>
<text x="78.3" y="181.1">4.5V ڀ 2.68V</text>
</g>
</svg>
